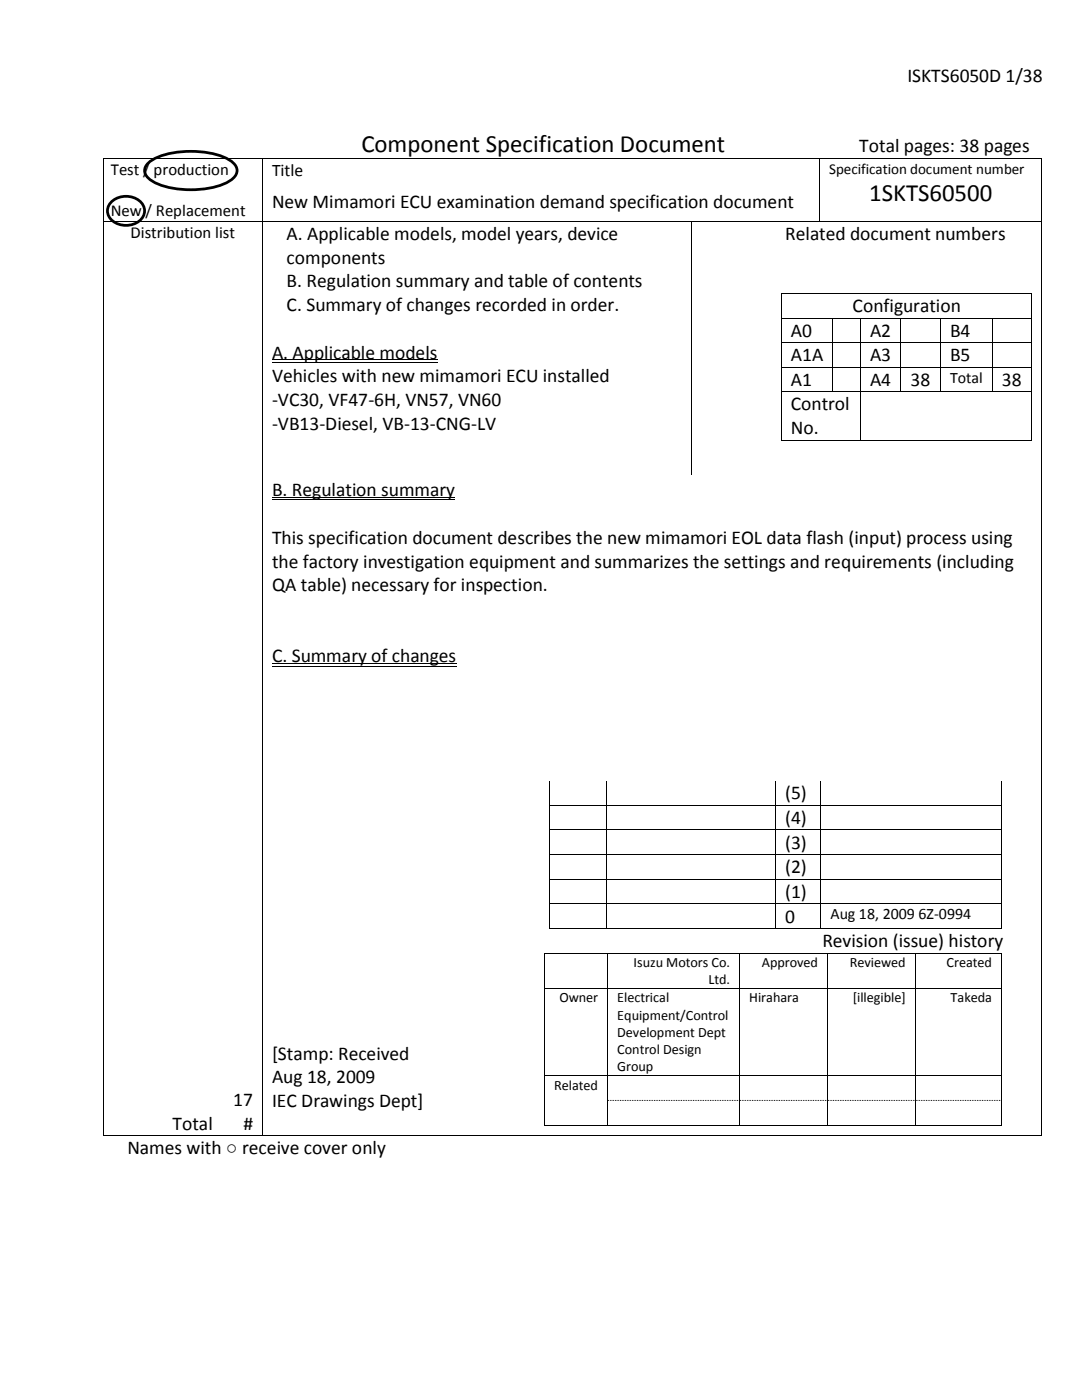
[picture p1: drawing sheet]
<svg xmlns="http://www.w3.org/2000/svg" width="216mm" height="279mm" viewBox="0 0 216 279" stroke-linecap="round" stroke-linejoin="round" font-family="sans-serif">
<g fill="#000">
<path d="M20.5 31.6h.2v.2h-.2z" fill-rule="evenodd"/>
<path d="M52.3 31.6h.2v.2h-.2z" fill-rule="evenodd"/>
<path d="M163.5 31.6h.1v.2h-.1z" fill-rule="evenodd"/>
<path d="M207.8 31.6h.2v.2h-.2z" fill-rule="evenodd"/>
<path d="M20.5 44.1h.2v.1h-.2z" fill-rule="evenodd"/>
<path d="M52.3 44.1h.2v.1h-.2z" fill-rule="evenodd"/>
<path d="M138 44.1h.2v.1h-.2z" fill-rule="evenodd"/>
<path d="M155.8 58.5h.1v.1h-.1z" fill-rule="evenodd"/>
<path d="M155.8 58.5h.1v.1h-.1z" fill-rule="evenodd"/>
<path d="M163.5 44.1h.1v.1h-.1z" fill-rule="evenodd"/>
<path d="M205.8 58.5h.2v.1h-.2z" fill-rule="evenodd"/>
<path d="M205.8 58.5h.2v.1h-.2z" fill-rule="evenodd"/>
<path d="M207.8 44.1h.2v.1h-.2z" fill-rule="evenodd"/>
<path d="M155.8 63.4h.1v.1h-.1z" fill-rule="evenodd"/>
<path d="M155.8 68.3h.1v.2h-.1z" fill-rule="evenodd"/>
<path d="M155.8 73.2h.1v.2h-.1z" fill-rule="evenodd"/>
<path d="M155.8 78.1h.1v.2h-.1z" fill-rule="evenodd"/>
<path d="M166.1 63.4h.1v.1h-.1z" fill-rule="evenodd"/>
<path d="M166.1 68.3h.1v.2h-.1z" fill-rule="evenodd"/>
<path d="M166.1 73.2h.1v.2h-.1z" fill-rule="evenodd"/>
<path d="M166.1 78.1h.1v.2h-.1z" fill-rule="evenodd"/>
<path d="M171.6 63.4h.2v.1h-.2z" fill-rule="evenodd"/>
<path d="M171.6 68.3h.2v.2h-.2z" fill-rule="evenodd"/>
<path d="M171.6 73.2h.2v.2h-.2z" fill-rule="evenodd"/>
<path d="M171.6 78.1h.2v.2h-.2z" fill-rule="evenodd"/>
<path d="M179.7 63.4h.2v.1h-.2z" fill-rule="evenodd"/>
<path d="M179.7 68.3h.2v.2h-.2z" fill-rule="evenodd"/>
<path d="M179.7 73.2h.2v.2h-.2z" fill-rule="evenodd"/>
<path d="M179.7 78.1h.2v.2h-.2z" fill-rule="evenodd"/>
<path d="M187.6 63.4h.1v.1h-.1z" fill-rule="evenodd"/>
<path d="M187.6 68.3h.1v.2h-.1z" fill-rule="evenodd"/>
<path d="M187.6 73.2h.1v.2h-.1z" fill-rule="evenodd"/>
<path d="M187.6 78.1h.1v.2h-.1z" fill-rule="evenodd"/>
<path d="M197.9 63.4h.2v.1h-.2z" fill-rule="evenodd"/>
<path d="M197.9 68.3h.2v.2h-.2z" fill-rule="evenodd"/>
<path d="M197.9 73.2h.2v.2h-.2z" fill-rule="evenodd"/>
<path d="M197.9 78.1h.2v.2h-.2z" fill-rule="evenodd"/>
<path d="M205.8 63.4h.2v.1h-.2z" fill-rule="evenodd"/>
<path d="M205.8 68.3h.2v.2h-.2z" fill-rule="evenodd"/>
<path d="M205.8 73.2h.2v.2h-.2z" fill-rule="evenodd"/>
<path d="M205.8 78.1h.2v.2h-.2z" fill-rule="evenodd"/>
<path d="M20.5 94.9h.2v.5h-.2z" fill-rule="evenodd"/>
<path d="M52.3 94.9h.2v.5h-.2z" fill-rule="evenodd"/>
<path d="M155.8 87.8h.1v.1h-.1z" fill-rule="evenodd"/>
<path d="M155.8 87.8h.1v.1h-.1z" fill-rule="evenodd"/>
<path d="M171.6 87.8h.2v.1h-.2z" fill-rule="evenodd"/>
<path d="M205.8 87.8h.2v.1h-.2z" fill-rule="evenodd"/>
<path d="M205.8 87.8h.2v.1h-.2z" fill-rule="evenodd"/>
</g>
<g fill="none" stroke="#000" stroke-width=".2">
<path d="M20.6 31.8v12.3M20.7 31.7h31.6M52.4 31.8v12.3M52.5 31.7h111M163.6 31.8v12.3M163.6 31.7h44.2M207.9 31.8v12.3M20.6 44.2v50.7M20.7 44.2h31.6M52.4 44.2v50.7M52.5 44.2h85.5M138.1 44.2v50.7"/>
<path d="M138.2 44.2h25.3M155.9 58.6v4.8M155.9 58.6h49.9M163.6 44.2h44.2M205.9 58.6v4.8M207.9 44.2v50.7M54.3 71.8h33M54.3 72.3h33M155.9 63.5v4.8M155.9 68.5v4.7M155.9 73.4v4.7M155.9 78.3v9.5"/>
<path d="M155.9 63.5h10.2M155.9 68.4h10.2M155.9 73.3h10.2M155.9 78.2h10.2M166.2 63.5v4.8M166.2 68.5v4.7M166.2 73.4v4.7M166.2 63.5h5.4M166.2 68.4h5.4M166.2 73.3h5.4M166.2 78.2h5.4M171.7 63.5v4.8"/>
<path d="M171.7 68.5v4.7M171.7 73.4v4.7M171.7 78.3v9.5M171.8 63.5h7.9M171.8 68.4h7.9M171.8 73.3h7.9M171.8 78.2h7.9M179.8 63.5v4.8M179.8 68.5v4.7M179.8 73.4v4.7M179.9 63.5h7.7M179.9 68.4h7.7"/>
<path d="M179.9 73.3h7.7M179.9 78.2h7.7M187.7 63.5v4.8M187.7 68.5v4.7M187.7 73.4v4.7M187.7 63.5h10.2M187.7 68.4h10.2M187.7 73.3h10.2M187.7 78.2h10.2M198 63.5v4.8M198 68.5v4.7M198 73.4v4.7"/>
<path d="M198.1 63.5h7.7M198.1 68.4h7.7M198.1 73.3h7.7M198.1 78.2h7.7M205.9 63.5v4.8M205.9 68.5v4.7M205.9 73.4v4.7M205.9 78.3v9.5M54.3 99.3h36.5M54.3 99.8h36.5M155.9 87.8h15.7M171.8 87.8h34"/>
<path d="M54.3 132.5h36.7M54.3 132.9h36.7"/>
</g>
<g fill="#fff">
<path d="M52.5 94.9h85.5v.5h-85.5z" fill-rule="evenodd"/>
<path d="M138 94.9h.5v.5h-.5z" fill-rule="evenodd"/>
<path d="M138.5 94.9h69.3v.5h-69.3z" fill-rule="evenodd"/>
</g>
<g fill="#000">
<path d="M207.8 94.9h.2v.5h-.2z" fill-rule="evenodd"/>
<path d="M20.5 155.2h.2v.6h-.2z" fill-rule="evenodd"/>
<path d="M52.3 155.2h.2v.6h-.2z" fill-rule="evenodd"/>
<path d="M109.6 155.7h.2v.2h-.2z" fill-rule="evenodd"/>
<path d="M109.6 155.7h.2v.2h-.2z" fill-rule="evenodd"/>
<path d="M120.9 155.7h.2v.2h-.2z" fill-rule="evenodd"/>
<path d="M154.7 155.7h.1v.2h-.1z" fill-rule="evenodd"/>
<path d="M163.7 155.7h.2v.2h-.2z" fill-rule="evenodd"/>
<path d="M199.8 155.7h.1v.2h-.1z" fill-rule="evenodd"/>
<path d="M199.8 155.7h.1v.2h-.1z" fill-rule="evenodd"/>
<path d="M109.6 160.6h.2v.2h-.2z" fill-rule="evenodd"/>
<path d="M109.6 165.5h.2v.2h-.2z" fill-rule="evenodd"/>
<path d="M109.6 170.5h.2v.1h-.2z" fill-rule="evenodd"/>
<path d="M109.6 175.4h.2v.1h-.2z" fill-rule="evenodd"/>
<path d="M120.9 160.6h.2v.2h-.2z" fill-rule="evenodd"/>
<path d="M120.9 165.5h.2v.2h-.2z" fill-rule="evenodd"/>
<path d="M120.9 170.5h.2v.1h-.2z" fill-rule="evenodd"/>
<path d="M120.9 175.4h.2v.1h-.2z" fill-rule="evenodd"/>
<path d="M154.7 160.6h.1v.2h-.1z" fill-rule="evenodd"/>
<path d="M154.7 165.5h.1v.2h-.1z" fill-rule="evenodd"/>
<path d="M154.7 170.5h.1v.1h-.1z" fill-rule="evenodd"/>
<path d="M154.7 175.4h.1v.1h-.1z" fill-rule="evenodd"/>
<path d="M163.7 160.6h.2v.2h-.2z" fill-rule="evenodd"/>
<path d="M163.7 165.5h.2v.2h-.2z" fill-rule="evenodd"/>
<path d="M163.7 170.5h.2v.1h-.2z" fill-rule="evenodd"/>
<path d="M163.7 175.4h.2v.1h-.2z" fill-rule="evenodd"/>
<path d="M199.8 160.6h.1v.2h-.1z" fill-rule="evenodd"/>
<path d="M199.8 165.5h.1v.2h-.1z" fill-rule="evenodd"/>
<path d="M199.8 170.5h.1v.1h-.1z" fill-rule="evenodd"/>
<path d="M199.8 175.4h.1v.1h-.1z" fill-rule="evenodd"/>
<path d="M108.6 190.1h.2v.2h-.2z" fill-rule="evenodd"/>
<path d="M108.6 190.1h.2v.2h-.2z" fill-rule="evenodd"/>
<path d="M108.6 197.2h.2v.2h-.2z" fill-rule="evenodd"/>
<path d="M109.6 180.3h.2v.1h-.2z" fill-rule="evenodd"/>
<path d="M109.6 185.2h.2v.2h-.2z" fill-rule="evenodd"/>
<path d="M109.6 185.2h.2v.2h-.2z" fill-rule="evenodd"/>
<path d="M120.9 180.3h.2v.1h-.2z" fill-rule="evenodd"/>
<path d="M120.9 185.2h.2v.2h-.2z" fill-rule="evenodd"/>
<path d="M121.2 190.1h.2v.2h-.2z" fill-rule="evenodd"/>
<path d="M121.2 197.2h.2v.2h-.2z" fill-rule="evenodd"/>
<path d="M147.5 190.1h.2v.2h-.2z" fill-rule="evenodd"/>
<path d="M147.5 197.2h.2v.2h-.2z" fill-rule="evenodd"/>
<path d="M154.7 180.3h.1v.1h-.1z" fill-rule="evenodd"/>
<path d="M154.7 185.2h.1v.2h-.1z" fill-rule="evenodd"/>
<path d="M163.7 180.3h.2v.1h-.2z" fill-rule="evenodd"/>
<path d="M163.7 185.2h.2v.2h-.2z" fill-rule="evenodd"/>
<path d="M165.1 190.1h.1v.2h-.1z" fill-rule="evenodd"/>
<path d="M165.1 197.2h.1v.2h-.1z" fill-rule="evenodd"/>
<path d="M182.6 190.1h.1v.2h-.1z" fill-rule="evenodd"/>
<path d="M182.6 197.2h.1v.2h-.1z" fill-rule="evenodd"/>
<path d="M199.8 180.3h.1v.1h-.1z" fill-rule="evenodd"/>
<path d="M199.8 185.2h.1v.2h-.1z" fill-rule="evenodd"/>
<path d="M199.8 185.2h.1v.2h-.1z" fill-rule="evenodd"/>
<path d="M199.8 190.1h.1v.2h-.1z" fill-rule="evenodd"/>
<path d="M199.8 190.1h.1v.2h-.1z" fill-rule="evenodd"/>
<path d="M199.8 197.2h.1v.2h-.1z" fill-rule="evenodd"/>
<path d="M108.6 214.6h.2v.2h-.2z" fill-rule="evenodd"/>
<path d="M108.6 219.5h.2v.2h-.2z" fill-rule="evenodd"/>
<path d="M121.2 214.6h.2v.2h-.2z" fill-rule="evenodd"/>
<path d="M121.2 219.5h.2v.2h-.2z" fill-rule="evenodd"/>
<path d="M147.5 214.6h.2v.2h-.2z" fill-rule="evenodd"/>
<path d="M147.5 219.5h.2v.2h-.2z" fill-rule="evenodd"/>
<path d="M165.1 214.6h.1v.2h-.1z" fill-rule="evenodd"/>
<path d="M165.1 219.5h.1v.2h-.1z" fill-rule="evenodd"/>
<path d="M182.6 214.6h.1v.2h-.1z" fill-rule="evenodd"/>
<path d="M182.6 219.5h.1v.2h-.1z" fill-rule="evenodd"/>
<path d="M199.8 214.6h.1v.2h-.1z" fill-rule="evenodd"/>
<path d="M199.8 219.5h.1v.2h-.1z" fill-rule="evenodd"/>
<path d="M108.6 224.4h.2v.2h-.2z" fill-rule="evenodd"/>
<path d="M108.6 224.4h.2v.2h-.2z" fill-rule="evenodd"/>
<path d="M121.2 224.4h.2v.2h-.2z" fill-rule="evenodd"/>
<path d="M147.5 224.4h.2v.2h-.2z" fill-rule="evenodd"/>
<path d="M165.1 224.4h.1v.2h-.1z" fill-rule="evenodd"/>
<path d="M182.6 224.4h.1v.2h-.1z" fill-rule="evenodd"/>
<path d="M199.8 224.4h.1v.2h-.1z" fill-rule="evenodd"/>
<path d="M199.8 224.4h.1v.2h-.1z" fill-rule="evenodd"/>
</g>
<g fill="none" stroke="#000" stroke-width=".2">
<path d="M20.6 95.4v59.8M52.4 95.4v59.8M207.9 95.4v59.8M109.7 155.9v4.7M109.8 155.8h11.1M121 155.9v4.7M121.1 155.8h33.6M154.8 155.9v4.7M154.8 155.8h8.9M163.8 155.9v4.7M163.9 155.8h35.9M199.8 155.9v4.7"/>
<path d="M109.7 160.8v4.7M109.7 165.7v4.8M109.7 170.6v4.8M109.7 175.5v4.8M109.8 160.7h11.1M109.8 165.6h11.1M109.8 170.5h11.1M109.8 175.5h11.1M121 160.8v4.7M121 165.7v4.8M121 170.6v4.8M121 175.5v4.8"/>
<path d="M121.1 160.7h33.6M121.1 165.6h33.6M121.1 170.5h33.6M121.1 175.5h33.6M154.8 160.8v4.7M154.8 165.7v4.8M154.8 170.6v4.8M154.8 175.5v4.8M154.8 160.7h8.9M154.8 165.6h8.9M154.8 170.5h8.9M154.8 175.5h8.9"/>
<path d="M163.8 160.8v4.7M163.8 165.7v4.8M163.8 170.6v4.8M163.8 175.5v4.8M163.9 160.7h35.9M163.9 165.6h35.9M163.9 170.5h35.9M163.9 175.5h35.9M199.8 160.8v4.7M199.8 165.7v4.8M199.8 170.6v4.8M199.8 175.5v4.8"/>
<path d="M108.7 190.3v6.9M108.7 197.4v17.2M108.8 190.2h12.4M108.8 197.3h12.4M109.7 180.4v4.8M109.8 180.4h11.1M109.8 185.3h11.1M121 180.4v4.8M121.1 180.4h33.6M121.1 185.3h33.6M121.3 190.3v6.9M121.3 197.4v17.2"/>
<path d="M121.4 190.2h26.1M121.4 197.3h26.1M147.6 190.3v6.9M147.6 197.4v17.2M147.7 190.2h17.3M147.7 197.3h17.3M154.8 180.4v4.8M154.8 180.4h8.9M154.8 185.3h8.9M163.8 180.4v4.8M163.9 180.4h35.9M163.9 185.3h35.9"/>
<path d="M165.1 190.3v6.9M165.1 197.4v17.2M165.2 190.2h17.4M165.2 197.3h17.4M182.7 190.3v6.9M182.7 197.4v17.2M182.7 190.2h17.1M182.7 197.3h17.1M199.8 180.4v4.8M199.8 190.3v6.9M199.8 197.4v17.2M108.7 214.8v4.7"/>
<path d="M108.7 219.7v4.7M108.8 214.7h12.4M121.3 214.8v4.7M121.3 219.7v4.7M121.4 214.7h26.1M147.6 214.8v4.7M147.6 219.7v4.7M147.7 214.7h17.3M165.1 214.8v4.7M165.1 219.7v4.7M165.2 214.7h17.4M182.7 214.8v4.7"/>
<path d="M182.7 219.7v4.7M182.7 214.7h17.1M199.8 214.8v4.7M199.8 219.7v4.7M108.8 224.5h12.4M121.4 224.5h26.1M147.7 224.5h17.3M165.2 224.5h17.4M182.7 224.5h17.1"/>
</g>
<path d="M121.4 219.6h26.1M147.7 219.6h17.4M165.2 219.6h17.4M182.7 219.6h17.1" fill="none" stroke="#000" stroke-width=".2" stroke-dasharray=".2 .2" stroke-linecap="butt"/>
<g fill="#fff">
<path d="M52.5 155.2h34.3v.5h-34.3z" fill-rule="evenodd"/>
<path d="M86.8 155.7l.5 .1z" fill-rule="evenodd"/>
<path d="M86.8 155.2h.5v.5h-.5z" fill-rule="evenodd"/>
<path d="M87.3 155.2h120.5v.5h-120.5z" fill-rule="evenodd"/>
</g>
<g fill="#000">
<path d="M207.8 155.2h.2v.6h-.2z" fill-rule="evenodd"/>
<path d="M20.5 226.6h.2v.1h-.2z" fill-rule="evenodd"/>
<path d="M20.5 226.6h.2v.1h-.2z" fill-rule="evenodd"/>
<path d="M52.3 226.6h.2v.1h-.2z" fill-rule="evenodd"/>
</g>
<path d="M20.6 155.8v70.8M52.4 155.8v70.8M20.7 226.6h31.6M52.5 226.6h34.3" fill="none" stroke="#000" stroke-width=".2"/>
<path d="M86.8 155.8h.5v70.8h-.5z" fill-rule="evenodd" fill="#fff"/>
<g fill="#000">
<path d="M86.8 226.6h.1v.1h-.1z" fill-rule="evenodd"/>
<path d="M207.8 226.6h.2v.1h-.2z" fill-rule="evenodd"/>
<path d="M207.8 226.6h.2v.1h-.2z" fill-rule="evenodd"/>
</g>
<path d="M207.9 155.8v70.8M86.9 226.6h120.9" fill="none" stroke="#000" stroke-width=".2"/>
<path d="M29.7 32.4a13.6 13.6 0 0 1 8.4-2.2 13.6 13.6 0 0 1 8.3 2.2 1.95 1.95 0 0 1 0 3.3 13.6 13.6 0 0 1-8.3 2.2 13.6 13.6 0 0 1-8.4-2.2 1.95 1.95 0 0 1 0-3.3zM22.1 40.5a4.2 4.2 0 0 1 6.5 .5 2.72 2.72 0 0 1-2 3.8 4 4 0 0 1-5.1-2.1 2.4 2.4 0 0 1 .6-2.2z" fill="none" stroke="#000" stroke-width=".55"/>
<g font-size="5">
<text x="72.1" y="30.3">Component Specification Document</text>
<text x="173.4" y="40.1">1SKTS60500</text>
</g>
<g font-size="3.9">
<text x="181.1" y="16.3">ISKTS6050D 1/38</text>
<text x="171.4" y="30.3">Total pages: 38 pages</text>
<text x="54.3" y="41.5">New Mimamori ECU examination demand specification document</text>
<text x="57.2" y="47.9">A. Applicable models, model years, device</text>
<text x="156.7" y="47.9">Related document numbers</text>
<text x="57.2" y="52.6">components</text>
<text x="57.2" y="57.4">B. Regulation summary and table of contents</text>
<text x="57.2" y="62.1">C. Summary of changes recorded in order.</text>
<text x="170.1" y="62.3">Configuration</text>
<text x="54.3" y="71.6">A. Applicable models</text>
<text x="157.8" y="67.2">A0</text>
<text x="173.6" y="67.2">A2</text>
<text x="189.6" y="67.2">B4</text>
<text x="54.3" y="76.3">Vehicles with new mimamori ECU installed</text>
<text x="157.8" y="72.1">A1A</text>
<text x="157.8" y="77">A1</text>
<text x="173.6" y="72.1">A3</text>
<text x="173.6" y="77">A4</text>
<text x="181.7" y="77">38</text>
<text x="189.6" y="72.1">B5</text>
<text x="199.9" y="77">38</text>
<text x="54.3" y="81">-VC30, VF47-6H, VN57, VN60</text>
<text x="157.8" y="81.9">Control</text>
<text x="54.3" y="85.8">-VB13-Diesel, VB-13-CNG-LV</text>
<text x="157.8" y="86.7">No.</text>
<text x="54.3" y="99">B. Regulation summary</text>
<text x="54.3" y="108.5">This specification document describes the new mimamori EOL data flash (input) process using</text>
<text x="54.3" y="113.3">the factory investigation equipment and summarizes the settings and requirements (including</text>
<text x="54.3" y="118">QA table) necessary for inspection.</text>
<text x="54.3" y="132.2">C. Summary of changes</text>
<text x="156.7" y="159.5">(5)</text>
<text x="156.7" y="164.4">(4)</text>
<text x="156.7" y="169.4">(3)</text>
<text x="156.7" y="174.3">(2)</text>
<text x="156.7" y="179.2">(1)</text>
<text x="156.7" y="184.1">0</text>
<text x="164.1" y="189">Revision (issue) history</text>
<text x="54.3" y="211.5">[Stamp: Received</text>
<text x="46.5" y="220.7">17</text>
<text x="54.3" y="216.2">Aug 18, 2009</text>
<text x="54.3" y="221">IEC Drawings Dept]</text>
<text x="34.4" y="225.5">Total</text>
<text x="48.6" y="225.5">#</text>
<text x="25.4" y="230.4">Names with ○ receive cover only</text>
</g>
<text font-size="3.5" x="54.3" y="35.1">Title</text>
<g font-size="3.3">
<text x="22.1" y="35">Test / production</text>
<text x="22.1" y="43.1">New / Replacement</text>
<text x="26" y="47.4">Distribution list</text>
</g>
<g font-size="3.2">
<text x="189.6" y="76.4">Total</text>
<text x="165.7" y="183.5">Aug 18, 2009 6Z-0994</text>
</g>
<text font-size="3" x="165.4" y="34.6">Specification document number</text>
<g font-size="2.8">
<text x="126.4" y="193">Isuzu Motors Co.</text>
<text x="141.4" y="196.4">Ltd.</text>
<text x="152" y="193">Approved</text>
<text x="169.6" y="193">Reviewed</text>
<text x="188.9" y="193">Created</text>
<text x="111.6" y="200">Owner</text>
<text x="123.2" y="200">Electrical</text>
<text x="123.2" y="203.5">Equipment/Control</text>
<text x="149.5" y="200">Hirahara</text>
<text x="170.2" y="200">[illegible]</text>
<text x="189.7" y="200">Takeda</text>
<text x="123.2" y="206.9">Development Dept</text>
<text x="123.2" y="210.4">Control Design</text>
<text x="123.2" y="213.8">Group</text>
<text x="110.6" y="217.5">Related</text>
</g>
</svg>
